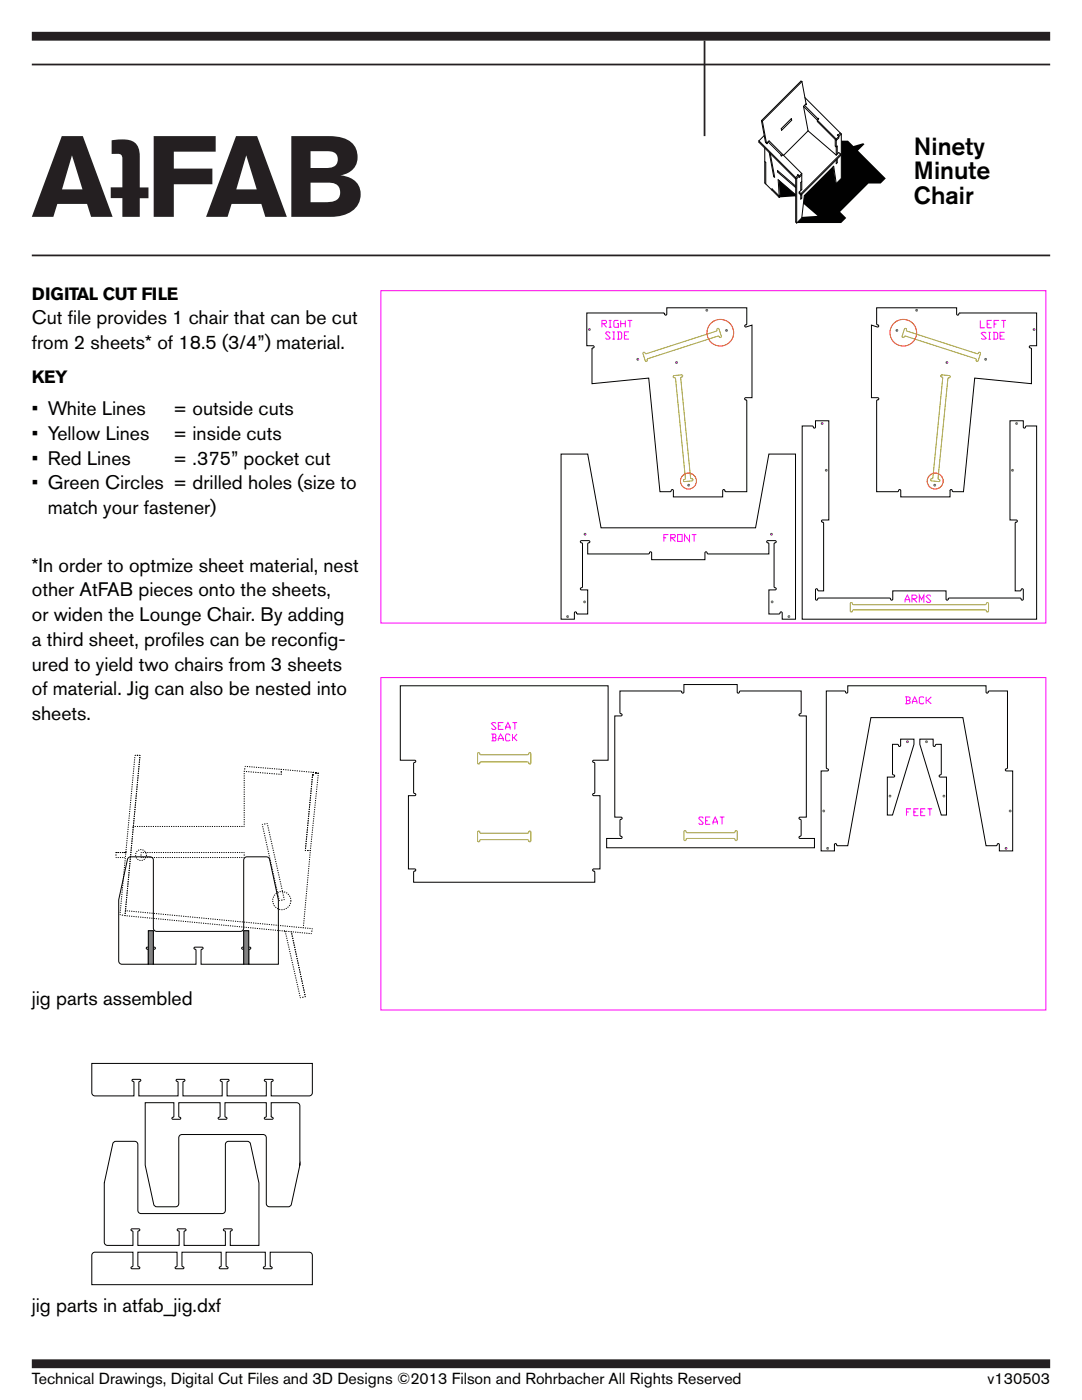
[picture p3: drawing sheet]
<svg xmlns="http://www.w3.org/2000/svg" width="216mm" height="279mm" viewBox="0 0 216 279" stroke-linecap="round" stroke-linejoin="round" font-family="sans-serif">
<path d="M6.3 12.9h203.2M140.6 8.1v19.1M6.3 51h203.2" fill="none" stroke="#241f21" stroke-width=".35"/>
<path d="M6.3 7.2h203.2M6.3 272.2h203.2" fill="none" stroke="#241f21" stroke-width="1.8" stroke-linecap="butt"/>
<g fill="#241f21">
<path d="M22.3 28a9 9 0 0 1 4.1 .2 2.84 2.84 0 0 1 1.5 3v6.2h1.7v2.2h-1.7v3.7h-3.5v-3.8h-2.3v-2.1h2.3v-6.2a.96 .96 0 0 0-1.2-.5h-.9z"/>
<path d="M30.7 27.2h12.3v3.1h-8.3v3.3h7.7v3.2h-7.7v6.5h-4z"/>
<path d="M12.3 27.2h4.2l6 16.1h-4.3l-.8-2.6h-6l-.8 2.6h-4.2zM14.4 31l-2 6.8h4.1z"/>
<path d="M47.1 27.2h4.2l5.9 16.1h-4.3l-.8-2.6h-5.9l-.8 2.6h-4.3zM49.1 31l-2 6.8h4.1z"/>
<path d="M58.1 27.2h7.5a6.6 6.6 0 0 1 4.8 1.5 3.7 3.7 0 0 1 .8 3.9 3.7 3.7 0 0 1-3.3 2.4 3.9 3.9 0 0 1 4 4.6 5 5 0 0 1-4.9 3.6l-8.9 .1zM62 30.2v3.3h3.4a1.71 1.71 0 0 0 2-1.7 1.71 1.71 0 0 0-2.1-1.6zM62 36.5v3.9a17.2 17.2 0 0 0 4.5-.2 1.95 1.95 0 0 0 1.3-2.4 1.95 1.95 0 0 0-2.4-1.3z"/>
</g>
<g fill="none" stroke="#010101" stroke-width=".2">
<path d="M160 16.3l-7.9 7.9M160 16.3l.8 4.4M160 16.3l-.2-.1-7.9 7.9M160.6 19.5l7.3 7.2M151.4 28.1v.3l7.4 7.3M151.4 28.1l7.6 7.5M151.9 24.1l.2 .1M151.9 24.1l.8 4.3 .3 .2M152.1 24.2l.9 4.4M152.5 27l-1.1 1.1M152.6 29.6v6.9l2.9 2.9M152.6 32.2l.2 .2v4.3"/>
<path d="M153 28.6l.5-.5 6.5 6.5M153.1 28.5v.2l-.1-.1M153.3 28.3l2.7 2.8M153.5 30.4l.9 4.9 .2 .1-.9-4.8M154 38v-.3l1.5 1.4M155.5 39.1v.3M155.5 36.1l.2 2.8M155.7 38.9v.3l-.2 .2M155.7 38.9l-.2 .2M155.9 30.9v.2h.1M155.9 25.7l2-2 .1 .3-2.1 2zM156.2 30.9l-.2 .2"/>
<path d="M158.8 37.2l-3.6-3.2v.3l3.6 3.1M158.8 38.9l-3.5-3 .2 3.2M159 35.6v8.9M159.3 34.9h-.2v.2M159.3 34.9l-.5 .5v8.9l.2 .2M159.5 38.3v.3l.3 .3M159.5 38.3l.3 .3M160 34.9l-.5 .5v-.3l-.2-.2M160 34.6l-1 1M160 34.6v3.2l-.5 .5M160 38.8v.7l-.2 .2v-.8M160 36.2l-.2 .2v1.6"/>
<path d="M160.3 21.2l6.6 6.6M160.3 21.2l.9 4.9M160.5 21l2.8 2.8M160.8 20.7l.1 .2h-.2M160.8 20.7l-.5 .5M161.2 26.1l5.7 4.8M161.2 26.1l-4.8 4.9M163.1 23.6h.2v.2M163.3 23.8l-.2 .2v.3l3.8 3.7 .5-.5v-.3l-.2-.2M166.2 33.3l.5 3.1 .2 .2M166.7 27.8v1.4l.2 .2 .2-.2v1.5M166.9 36.6l-.5-3.4-5.9 5.8-.5 4.5-1 1"/>
<path d="M166.9 27.8v3.1M167.1 31.7v.8l-.2 .2v-.8M167.3 26.9h-.2l.1 .1M167.7 26.5l-.5 .5M167.7 30.7l-7.9 7.9v.3M167.7 30.7l-.3-.3-.5 .5M167.7 30.7v.3l-7.9 7.9M167.9 26.7l-1 1.1M167.9 26.7v8.9l-1 1"/>
</g>
<g fill="#010101">
<path d="M155.5 36.1l3.3 2.8v.4l-.2-.1-3.1 .2 .2-.2z"/>
<path d="M167.9 28.1h1.3l1.1 1.1 1.9-.6 .3 .2-1.3 1.3 5.5 5.5-1 1h-2.4l-5.7 5.7 1.3 1.2-1.1 1h-8.8l1-1v-.2l3.1-.2-2.8-2.4 .2-1.7 5.7-5.7 .5 3.1 .2 .2 1-1z"/>
</g>
<g fill="none" stroke="#f0f" stroke-width=".2">
<path d="M76 58h132.7v66.3h-132.7zM117.5 65.8h.1M120.1 64.6h.7l.2-.2v-.3l-.2-.2h-.7v1.4M120.4 64.6l.6 .7M121.5 63.9h.5M121.5 65.3h.5M121.8 66.5l-.3-.3h-.5l-.2 .3 1 .9-.3 .3h-.5l-.2-.3M121.8 63.9v1.4M122.2 67.7h.5M122.2 66.2h.5M122.5 66.2v1.5M123.1 66.2h.8l.1 .3v.9l-.1 .3h-.8"/>
<path d="M123.4 63.9h-.7l-.2 .2v1l.2 .2h.7v-.7h-.3M123.4 66.2v1.5M123.9 64.6h.9M123.9 63.9v1.4M124.6 67h.4M124.8 63.9v1.4M125.2 63.9h.9M125.5 66.2h-.9v1.5h.9M125.7 63.9v1.4M127.2 71.7h.1M134.9 72.4h.1M141 62h.1"/>
<path d="M144.9 66.1h.1M178.9 66.1h.1M182.9 62h.1M188.9 72.4h.1M195.6 63.9v1.5h.9M196.6 71.7h.1M196.8 66.5l-.3-.2h-.4l-.3 .2 1 1-.3 .2h-.4l-.3-.2M197 64.7h.4M197.3 67.7h.4M197.3 66.3h.4M197.4 66.3v1.4M197.9 63.9h-.9v1.5h.9"/>
<path d="M198.2 66.3h.6l.3 .2v1l-.3 .2h-.6M198.4 66.3v1.4M198.4 64.7h.4M199.4 63.9h-1v1.5M199.5 67.1h.5M199.8 63.9h.9M200.3 63.9v1.5M200.5 66.3h-1v1.4h1M206.3 65.8h.1M137.4 96.9h.1M164 84.5h.1M164.9 94h.1"/>
<path d="M186.5 96.9h.1M202 94h.1M202.8 84.5h.1M116.7 106.7h.1M132.5 107.3h.4M133.4 106.7h-.9v1.4M133.8 107.3h.8l.1-.2v-.2l-.1-.2h-.8v1.4M134 107.3l.7 .8M135.2 106.7h.9v1.4h-.9zM137.6 106.7v1.4l-1-1.4v1.4M138 106.7h1M138.5 106.7v1.4"/>
<path d="M153.9 106.7h.1M180.6 119.7h.9M182 119.5h.7l.3-.5-.3-.2h-.7v1.4M182.2 119.5l.8 .7M185.7 119l-.2-.2h-.4l-.3 .2 .9 1-.2 .2h-.4l-.3-.2M76 135.2h132.7v66.4h-132.7zM113.2 123.1h.1M116.6 120.1h.1M154 120.1h.1M157.4 123.1h.1M180.6 139.1h.7l.3 .2v.2l-.3 .3M180.6 120.2v-.5l.5-.9 .4 .9v.5"/>
<path d="M180.9 139.8h.4l.3 .2v.3l-.3 .1h-.7M180.9 139.1v1.3M182.1 140h.9M183.4 120.2v-1.4l.5 .9 .4-.9v1.4M184.3 139.3l-.1-.2h-.5l-.3 .2v1l.3 .1h.5l.1-.1M184.8 139.1v1.3M185.1 139.8l.7 .6M185.8 139.1l-.7 .7h-.3M98.1 146.5h.7l.2 .3-.2 .4M98.3 147.2h.5l.2 .2v.3l-.2 .2h-.7M98.3 146.5v1.4M99 144.4l-.2-.2h-.5l-.2 .2 .9 .9-.2 .3h-.5l-.2-.3"/>
<path d="M99.4 147.9v-.5l.5-.9 .5 .9v.5M99.4 147.4h1M99.4 144.8h.5M100.4 144.2h-1v1.4h1M100.9 145.6v-.5l.4-.9 .5 .9v.5M100.9 145.1h.9M101.8 146.8l-.3-.3h-.4l-.2 .3v.9l.2 .2h.4l.3-.2M102.3 146.5v1.4M102.3 144.2h.9M102.5 147.2l.7 .7M102.7 144.2v1.4M103.2 146.5l-.7 .7h-.2"/>
<path d="M177.5 158.9h.1M181 148h.1M182.1 140.4v-.4l.4-.9 .5 .9v.4M184.8 148h.1M188.3 158.9h.1M140.3 163.3l-.2-.2h-.5l-.2 .2 .9 .9-.2 .3h-.5l-.2-.3M140.8 163.8h.4M141.7 163.1h-.9v1.4h.9M142.3 164.5v-.4l.4-1 .5 1v.4M142.3 164.1h.9M143.6 163.1h.9M144.1 163.1v1.4"/>
<path d="M164.3 161.9h.1M165.1 169.4h.1M180.9 162h.4M181.8 161.4h-.9v1.4M182.3 162h.5M183.3 161.4h-1v1.4h1M183.7 162h.5M184.6 161.4h-.9v1.4h.9M185.1 161.4h.9M185.5 161.4v1.4M200.7 169.4h.1M201.5 161.9h.1"/>
</g>
<path d="M128.4 70.4l.2-.1 .4 .3 13.9-4.5 .4-.6 .2 .2 .4 1.4-.2 .3-.5-.3-13.9 4.5-.3 .5-.3-.1-.4-1.4zM134.4 75l1.6-.2 .2 .2-.4 .5 2 19.8 .5 .5-.2 .2-1.5 .1-.2-.2 .4-.5-2-19.8-.4-.3zM180.5 65.6h.3l.2 .5 14 4.5 .3-.3 .3 .1v.2l-.4 1.4-.2 .1-.4-.5-13.9-4.5-.4 .2h-.2l-.1-.2zM187.8 74.9l1.6 .1 .2 .2-.5 .4-1.9 19.9 .4 .4-.3 .2-1.4-.1-.2-.2 .4-.5 2-19.8-.3-.3zM169.7 120.3h.3l.3 .4h26.3l.4-.5 .3 .3v1.4l-.3 .2-.4-.4h-26.3l-.4 .4-.2-.2zM95.4 150.3h.3l.2 .3h9.4l.4-.4 .2 .2v1.9l-.2 .2-.4-.4h-9.4l-.4 .4-.2-.2zM95.4 165.9h.3l.2 .4h9.4l.4-.4 .2 .2v1.7l-.2 .2-.4-.4h-9.4l-.4 .4-.2-.2zM136.5 165.8h.3l.3 .4h9.4l.4-.4 .2 .2v1.5l-.2 .3-.4-.5h-9.4l-.4 .5-.2-.3z" fill="none" stroke="#aaa612" stroke-width=".2"/>
<path d="M117.1 62.5h15.3l.4 .4 .3-.2v-1.3h15.9v3.2l-.4 .5 .2 .2 1.2-.4v14.5h-1.2l-.2 .2 .4 .4v18.1h-4.2l-.4-.4-.2 .2v1.3h-9.8v-1.3l-.2-.2-.5 .4h-2l-2.3-22.6-11.3 1.1v-7l.5-.4-.3-.2h-1.2zM174.9 61.4h16v1.3l.2 .2 .4-.4h15.3v6.5h-1.2l-.2 .2 .4 .4v7l-11.3-1.1-2.2 22.6h-2.1l-.4-.4-.2 .2v1.3h-9.9v-1.3l-.2-.2-.4 .4h-4.2v-18.1l.5-.4-.3-.2h-1.2v-14.5l1.2 .4 .2-.2-.4-.5zM112 90.6h5.3l2.6 14.7h30.9l2.6-14.7h5.3v33h-2.6v-1.3l-.2-.2-.5 .4h-2v-4.8h1.3l.2-.2-.4-.4v-8.6l.4-.4-.2-.2-1.6 .1v.3l.3 .2v2.1h-12.1l-.4-.5-.2 .2v1.4h-10.7v-1.4l-.2-.2-.4 .5h-12.1v-2.1l.3-.2v-.3l-1.6-.1-.2 .2 .4 .4v8.6l-.4 .4 .2 .2h1.3v4.8h-2l-.5-.4-.2 .2v1.3h-2.6zM160.1 85h2l.4 .4 .2-.2v-1.2h2.7v19.8h-1.3l-.2 .2 .4 .4v13.5h-.9l-.3-.3h-.3l-.1 2 .2 .2 .5-.5h14.1l.4 .5 .2-.2v-1.7h10.7v1.7l.2 .2 .4-.5h14.1l.3 .4h.3v-2.1h-.3l-.3 .3h-.9v-13.5l.4-.4-.2-.2h-1.3v-19.8h2.7v1.2l.2 .2 .4-.4h2v38.6h-46.7zM79.9 136.9h41.4v14.8h-2.8l-.2 .2 .4 .5v5.7l-.4 .5 .2 .2h1.2v14.6h-1.2l-.2 .2 .4 .5v2h-36.2v-2l.5-.5-.3-.2h-1.2v-14.6h1.2l.3-.2-.5-.5v-5.7l.5-.5-.3-.2h-2.8zM123.7 137.9h12.1l.5 .4 .2-.2v-1.5h10.6v1.5l.2 .2 .4-.4h12.2v4.3l-.5 .5 .2 .2h1.3v20.2h-1.3l-.2 .2 .5 .4v3l-.5 .4 .2 .2h2.9v1.9h-41.5v-1.9h2.9l.2-.2-.4-.4v-3l.4-.4-.2-.2h-1.2v-20.2h1.2l.2-.2-.4-.5zM164.9 137.9h3.6l.4 .4 .3-.2v-1.2h27.6v1.2l.2 .2 .4-.4h3.6v15.3l-.4 .4 .2 .3h1.3v15.9h-2.7v-1.2l-.2-.2-.4 .4h-2l-4.7-25.6h-18.3l-4.6 25.6h-2.1l-.4-.4-.2 .2v1.2h-2.7v-15.9h1.3l.2-.3-.4-.4zM178.1 148.5h1l.4 .5 .2-.2v-1.3h2.7v1l-4.3 14.2h-1v-7.6h1.2l.2-.2-.4-.5zM183.5 147.5h2.7v1.3l.2 .2 .4-.5h1v5.9l-.4 .5 .2 .2h1.3v7.6h-1.1l-4.3-14.2z" fill="none" stroke="#000" stroke-width=".2"/>
<g fill="#29a846" stroke="#29a846" stroke-width=".2">
<circle cx="135" cy="72.4" r=".17"/>
<circle cx="127.3" cy="71.7" r=".18"/>
<circle cx="117.6" cy="65.8" r=".17"/>
<circle cx="141" cy="61.9" r=".18"/>
<circle cx="188.9" cy="72.4" r=".17"/>
<circle cx="196.7" cy="71.7" r=".18"/>
<circle cx="206.3" cy="65.8" r=".17"/>
<circle cx="182.9" cy="61.9" r=".18"/>
<circle cx="164.9" cy="93.9" r=".17"/>
<circle cx="164" cy="84.5" r=".18"/>
<circle cx="153.9" cy="106.6" r=".17"/>
<circle cx="154.1" cy="120.1" r=".18"/>
<circle cx="116.7" cy="106.6" r=".17"/>
<circle cx="116.6" cy="120.1" r=".17"/>
<circle cx="113.3" cy="123" r=".17"/>
<circle cx="157.4" cy="123" r=".18"/>
<circle cx="202" cy="93.9" r=".18"/>
<circle cx="202.8" cy="84.5" r=".18"/>
<circle cx="201.6" cy="161.8" r=".18"/>
<circle cx="200.7" cy="169.3" r=".18"/>
<circle cx="188.3" cy="158.9" r=".18"/>
<circle cx="184.9" cy="148" r=".18"/>
<circle cx="181.1" cy="148" r=".18"/>
<circle cx="177.6" cy="158.9" r=".18"/>
<circle cx="164.4" cy="161.8" r=".18"/>
<circle cx="165.1" cy="169.3" r=".18"/>
<circle cx="145" cy="65.9" r=".18"/>
<circle cx="179" cy="65.9" r=".18"/>
<circle cx="137.4" cy="96.8" r=".17"/>
<circle cx="186.5" cy="96.8" r=".17"/>
</g>
<g fill="none" stroke="#f00" stroke-width=".2">
<circle cx="143.7" cy="66.4" r="2.66"/>
<circle cx="180.2" cy="66.4" r="2.66"/>
<circle cx="137.4" cy="96" r="1.59"/>
<circle cx="186.6" cy="96" r="1.59"/>
</g>
<g fill="#fff">
<path d="M26.9 150.7h1l-1.4 14.2h22.2v-11l.2-1 14.6 1.4-3 30.8 1.8 .2-.2 1-4-.4 2.8 13-1 .2-3-13.2-33-3.4 1-11.4h-1.8v-1h2z"/>
<path d="M18.5 250.1l.5-.2h7.5v2.7l-.4 .4 .2 .2h1.4l.2-.2-.4-.4v-2.7h7.8v2.7l-.4 .4 .2 .2h1.4l.2-.2-.4-.4v-2.7h7.8v2.7l-.4 .4 .2 .2h1.4l.2-.2-.4-.4v-2.7h7.8v2.7l-.4 .4 .2 .2h1.4l.2-.2-.4-.4v-2.7h7.8a.64 .64 0 0 1 .6 .6v5.9h-44v-5.9z"/>
<path d="M22.6 228l.5-.2h3.8a.64 .64 0 0 1 .6 .6v13.2a.64 .64 0 0 0 .6 .6h16.2a.64 .64 0 0 0 .7-.6v-13.2a.63 .63 0 0 1 .6-.6h3.8l.5 .2 .1 .3 1.7 7.8v12.4h-5.8v-2.7l.4-.4-.2-.2h-1.3l-.2 .2 .4 .4v2.7h-8.3v-2.7l.4-.4-.2-.2h-1.3l-.2 .2 .4 .4v2.7h-8.3v-2.7l.4-.4-.2-.2h-1.4l-.2 .2 .4 .4v2.7h-5.1a.64 .64 0 0 1-.6-.6v-11.8z"/>
<path d="M18.3 212.2h44v5.9a.64 .64 0 0 1-.6 .6h-7.6v-2.7l.4-.4-.2-.2h-1.4l-.2 .2 .4 .4v2.7h-7.8v-2.7l.4-.4-.2-.2h-1.4l-.2 .2 .4 .4v2.7h-7.8v-2.7l.4-.4-.2-.2h-1.4l-.2 .2 .4 .4v2.7h-7.8v-2.7l.4-.4-.2-.2h-1.4l-.2 .2 .4 .4v2.7h-7.7a.64 .64 0 0 1-.7-.6z"/>
<path d="M29 220.1h5.7v2.7l-.4 .4 .2 .2h1.4l.2-.2-.4-.4v-2.7h8.2v2.7l-.4 .4 .2 .2h1.4l.2-.2-.4-.4v-2.7h8.2v2.7l-.4 .4 .2 .2h1.4l.2-.2-.4-.4v-2.7h5.1a.64 .64 0 0 1 .6 .6v11.8l-1.7 7.8-.1 .3-.5 .2h-3.7a.63 .63 0 0 1-.7-.6v-13.1a.64 .64 0 0 0-.6-.7h-16.2a.64 .64 0 0 0-.6 .7v13.1a.64 .64 0 0 1-.7 .6h-3.7l-.5-.2-.1-.3-1.7-7.8z"/>
</g>
<path d="M18.3 212.2h44v5.9a.64 .64 0 0 1-.6 .6h-7.6v-2.7l.4-.4-.2-.2h-1.4l-.2 .2 .4 .4v2.7h-7.8v-2.7l.4-.4-.2-.2h-1.4l-.2 .2 .4 .4v2.7h-7.8v-2.7l.4-.4-.2-.2h-1.4l-.2 .2 .4 .4v2.7h-7.8v-2.7l.4-.4-.2-.2h-1.4l-.2 .2 .4 .4v2.7h-7.7a.64 .64 0 0 1-.7-.6zM22.6 228l.5-.2h3.8a.64 .64 0 0 1 .6 .6v13.2a.64 .64 0 0 0 .6 .6h16.2a.64 .64 0 0 0 .7-.6v-13.2a.63 .63 0 0 1 .6-.6h3.8l.5 .2 .1 .3 1.7 7.8v12.4h-5.8v-2.7l.4-.4-.2-.2h-1.3l-.2 .2 .4 .4v2.7h-8.3v-2.7l.4-.4-.2-.2h-1.3l-.2 .2 .4 .4v2.7h-8.3v-2.7l.4-.4-.2-.2h-1.4l-.2 .2 .4 .4v2.7h-5.1a.64 .64 0 0 1-.6-.6v-11.8zM29 220.1h5.7v2.7l-.4 .4 .2 .2h1.4l.2-.2-.4-.4v-2.7h8.2v2.7l-.4 .4 .2 .2h1.4l.2-.2-.4-.4v-2.7h8.2v2.7l-.4 .4 .2 .2h1.4l.2-.2-.4-.4v-2.7h5.1a.64 .64 0 0 1 .6 .6v11.8l-1.7 7.8-.1 .3-.5 .2h-3.7a.63 .63 0 0 1-.7-.6v-13.1a.64 .64 0 0 0-.6-.7h-16.2a.64 .64 0 0 0-.6 .7v13.1a.64 .64 0 0 1-.7 .6h-3.7l-.5-.2-.1-.3-1.7-7.8zM18.5 250.1l.5-.2h7.5v2.7l-.4 .4 .2 .2h1.4l.2-.2-.4-.4v-2.7h7.8v2.7l-.4 .4 .2 .2h1.4l.2-.2-.4-.4v-2.7h7.8v2.7l-.4 .4 .2 .2h1.4l.2-.2-.4-.4v-2.7h7.8v2.7l-.4 .4 .2 .2h1.4l.2-.2-.4-.4v-2.7h7.8a.64 .64 0 0 1 .6 .6v5.9h-44v-5.9z" fill="none" stroke="#000" stroke-width=".2"/>
<path d="M25.6 171.2l.5-.2h3.8a.65 .65 0 0 1 .7 .7v13.5a.66 .66 0 0 0 .7 .7h16.7a.66 .66 0 0 0 .6-.7v-13.5a.66 .66 0 0 1 .7-.7h3.9l.5 .2 .1 .3 1.7 8.1v12.8h-5.9v-2.8l.4-.4-.2-.2h-1.4l-.2 .2 .4 .4v2.8h-8.5v-2.8l.4-.4-.2-.2h-1.4l-.2 .2 .4 .4v2.8h-8.5v-2.8l.4-.4-.2-.2h-1.4l-.2 .2 .4 .4v2.8h-5.3a.66 .66 0 0 1-.6-.6v-12.2z" fill="#fff"/>
<path d="M25.6 171.2l.5-.2h3.8a.65 .65 0 0 1 .7 .7v13.5a.66 .66 0 0 0 .7 .7h16.7a.66 .66 0 0 0 .6-.7v-13.5a.66 .66 0 0 1 .7-.7h3.9l.5 .2 .1 .3 1.7 8.1v12.8h-5.9v-2.8l.4-.4-.2-.2h-1.4l-.2 .2 .4 .4v2.8h-8.5v-2.8l.4-.4-.2-.2h-1.4l-.2 .2 .4 .4v2.8h-8.5v-2.8l.4-.4-.2-.2h-1.4l-.2 .2 .4 .4v2.8h-5.3a.66 .66 0 0 1-.6-.6v-12.2z" fill="none" stroke="#000" stroke-width=".2"/>
<g fill="#808285">
<path d="M48.6 185.7h1v6.7h-1z"/>
<path d="M29.6 185.7h1v6.7h-1z"/>
</g>
<path d="M29.6 185.7h1v6.7h-1zM48.6 185.7h1v6.7h-1z" fill="none" stroke="#000" stroke-width=".2"/>
<g fill="none" stroke="#010101" stroke-width=".2">
<path d="M27.1 150.7l-.2 .2M27.8 150.7l.1 .2M48.7 153.9v.2M48.7 153.9l.1 .1M48.8 153.8l-.1 .1M49 153l-.1 .1M56 153.5h.1M56.1 154.4l-.1 .1M56.1 153.5l.1 .1M56.1 153.5v.2M62.3 155v.3M62.4 154.1h.1"/>
<path d="M62.5 154.1l.1 .1M62.5 154.1v.2M62.6 154.2l-.1-.1 .1 .1M63.4 154.3h.1h-.1M63.4 154.3l.1 .2M23.1 171l.2 .1M23.3 170.1h-.2h.2M23.3 170.1l-.2 .2M24.8 171.1h.1M24.8 170.1h.1h-.1M24.8 170.1h.1M24.9 170.1h.2z"/>
<path d="M25.1 169.9v.2M26.7 164.9l-.2 .2M28.1 171l.2 .1M28.3 170.1l-.2 .2M48.6 170.1l.1 .2M48.7 164.8l-.1 .1M48.7 171l-.1 .1M52.4 164.5v.2M53.2 164.4l.2 .1M55.7 179.6l.1 .1M56.7 179.4l-.1 .2M60.9 169.6l.1 .1"/>
<path d="M61.9 169.6l-.1 .1 .1 .2M24 182.4l.1 .2M24.8 182.7h.1M24.9 182.7h.2M24.9 181.7h.2M25 182.6l-.1 .1M56.7 185.7l.1 .1M56.8 185.9l.2 .1M58.1 185.9l.1 .1M59.9 199l.1 .1M60.5 185v.1M60.9 198.8l-.1 .2"/>
<path d="M62.1 186.2l-.1 .1M62.2 185.3l.1 .1"/>
</g>
<g fill="none" stroke="#010101" stroke-width=".2" stroke-dasharray=".2 .2" stroke-linecap="butt">
<path d="M27.9 151.1l-2.9 31.4M49.1 154l6.8 .5M49.3 153l6.6 .5M56.5 153.6l5.8 .5M62.3 155.5l-1.4 14M63.5 154.7l-1.6 14.8M23.5 170.1h1.2M24.6 170.1h-1.2M24.6 171.1h-1.2M26.9 164.9h21.6M28.5 171.1h20M48.4 170.1h-20"/>
<path d="M48.7 164.6v-10.4M53.4 164.7l3.3 14.6M55.7 179.4l-3.3-14.6M61 169.4l1.3-14M61.9 170.1l-1.4 14.8M24 182.2l2.9-31.2M25 182.4l2.9-31.4M25.3 181.8l36.8 3.5M58.2 186.3l2.7 12.4M59.9 198.8l-2.9-12.6M61.8 186.3l-36.6-3.5"/>
<circle cx="28.1" cy="170.6" r="1.09"/>
<circle cx="56.2" cy="179.7" r="1.82"/>
</g>
<g fill="none" stroke="#010101" stroke-width=".2" stroke-dasharray=".3 .3" stroke-linecap="butt">
<path d="M27.3 150.7h.4M48.8 153.6l.1-.4M56.1 154.2v-.4M56.1 153.9v.4M62.4 154.8l.1-.4M62.5 154.5l-.1 .4M62.9 154.2l.4 .1M63.2 154.3l-.4-.1M23.1 170.8v-.4M28.1 170.5v.4M48.7 170.8v-.4M52.7 164.5l.4-.1"/>
<path d="M56.1 179.7l.4-.1M61.3 169.7h.4M61.6 169.7h-.4M24.6 182.7l-.4-.1M60.6 199l-.4 .1M62.3 185.7l-.1 .4"/>
</g>
<g font-size="4.9">
<text x="182.4" y="30.9">Ninety</text>
<text x="182.4" y="35.8">Minute</text>
<text x="182.4" y="40.7">Chair</text>
</g>
<g font-size="3.9">
<text x="6.3" y="64.7">Cut f</text>
<text x="13.5" y="64.7">ile provides 1 chair that can be cut</text>
<text x="6.3" y="69.7">from 2 sheets* of 18.5 (3/4”) material.</text>
<text x="6.3" y="82.9">• White Lines</text>
<text x="34.6" y="82.9">= outside cuts</text>
<text x="6.3" y="87.8">• Yellow Lines</text>
<text x="34.6" y="87.8">= inside cuts</text>
<text x="6.3" y="92.7">• Red Lines</text>
<text x="34.6" y="92.7">= .375” pocket cut</text>
<text x="6.3" y="97.7">• Green Circles = drilled holes (size to</text>
<text x="9.5" y="102.6">match your fastener)</text>
<text x="6.3" y="114.1">*In order to optmize sheet material, nest</text>
<text x="6.3" y="119">other AtFAB pieces onto the sheets,</text>
<text x="6.3" y="124">or widen the Lounge Chair. By adding</text>
<text x="6.3" y="128.9">a third sheet, prof</text>
<text x="34.2" y="128.9">iles can be reconf</text>
<text x="63.5" y="128.9">ig-</text>
<text x="6.3" y="133.9">ured to yield two chairs from 3 sheets</text>
<text x="6.3" y="138.8">of material. Jig can also be nested into</text>
<text x="6.3" y="143.7">sheets.</text>
<text x="6.3" y="200.6">jig parts assembled</text>
<text x="6.3" y="261.8">jig parts in atfab_jig.dxf</text>
</g>
<g font-size="3.5">
<text x="6.3" y="59.8">digital cut file</text>
<text x="6.3" y="76.3">Key</text>
</g>
<g font-size="3.2">
<text x="6.3" y="276.1">Technical Drawings, Digital Cut Files and 3D Designs ©2013 Filson and Rohrbacher All Rights Reserved</text>
<text x="197.1" y="276.1">v130503</text>
</g>
</svg>
